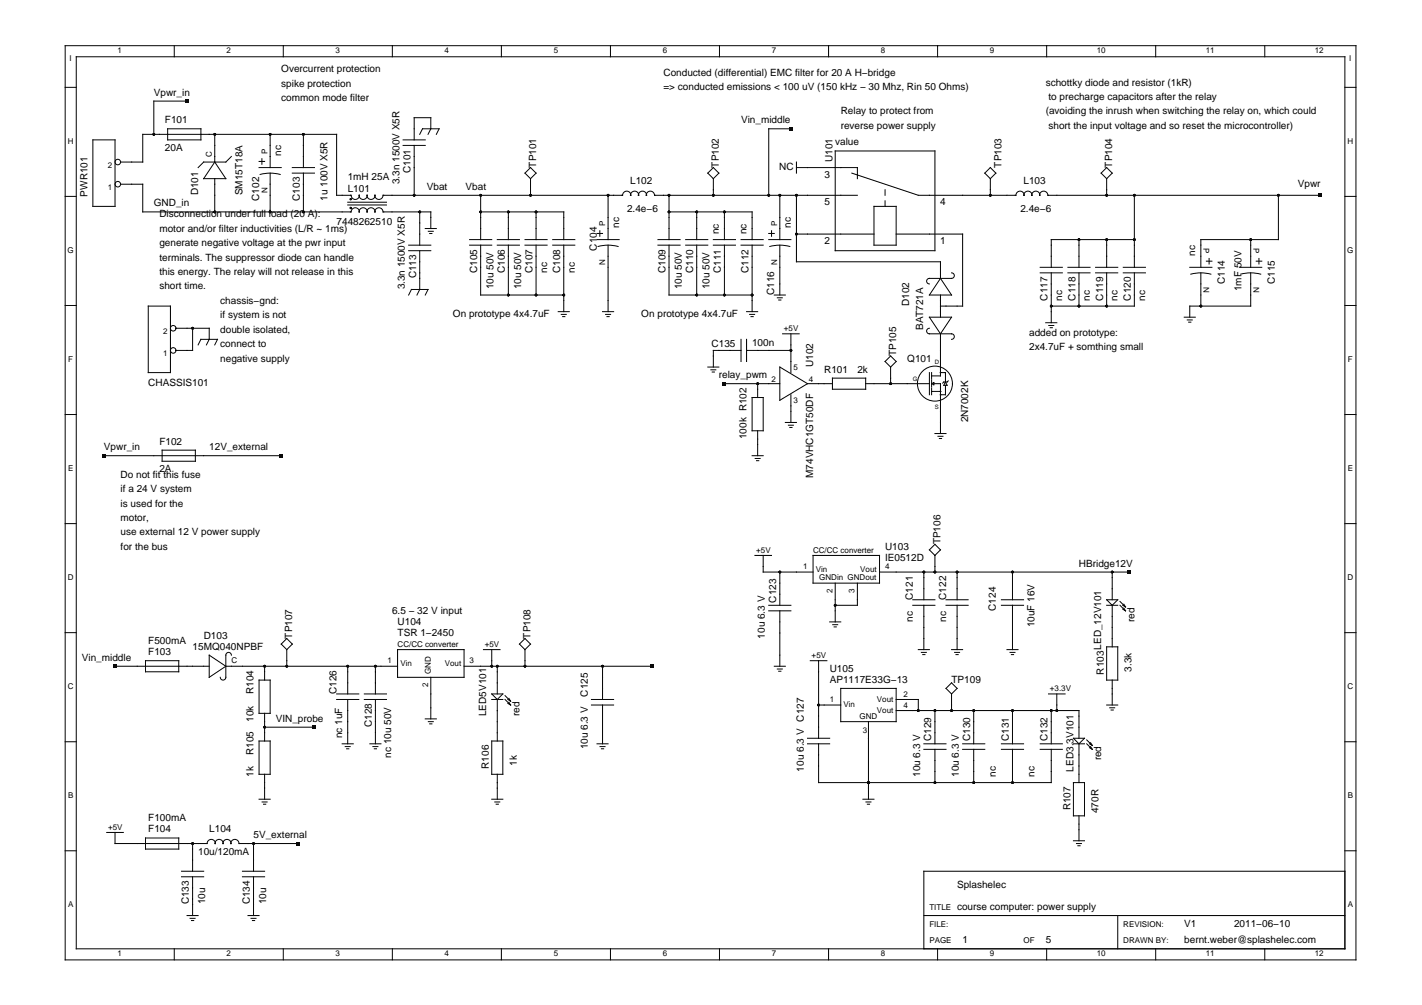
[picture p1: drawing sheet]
<svg xmlns="http://www.w3.org/2000/svg" width="297mm" height="210mm" viewBox="0 0 297 210" stroke-linecap="round" stroke-linejoin="round" font-family="sans-serif">
<g fill="none" stroke="#000" stroke-width=".21">
<path d="M13.6 9.5h269.6v191h-269.6zM13.6 18.2h2.3M15.9 11.9h265v186.3h-265zM36.4 9.5v2.4M59.2 9.5v2.4M82 9.5v2.4M104.7 9.5v2.4M127.5 9.5v2.4M150.3 9.5v2.4M173.1 9.5v2.4M195.9 9.5v2.4M218.6 9.5v2.4"/>
<path d="M241.4 9.5v2.4M264.2 9.5v2.4M280.9 18.2h2.3M19.4 29.2h4.6v13.9h-4.6zM25.2 33.8h4.6v-5.7h40.5v12.7h3a.85 .85 0 0 0 .9 .9 .85 .85 0 0 0 .8-1 .83 .83 0 0 0 .9 1 .83 .83 0 0 0 .8-1 .83 .83 0 0 0 .8 1 .83 .83 0 0 0 .8-1 .85 .85 0 0 0 .8 1 .85 .85 0 0 0 .9-.9h50.1a.85 .85 0 0 1 .8-.9 .85 .85 0 0 1 .8 .9 .83 .83 0 0 1 .9-.9 .83 .83 0 0 1 .8 .9 .83 .83 0 0 1 .8-.9 .83 .83 0 0 1 .8 .9 .85 .85 0 0 1 .8-.9 .85 .85 0 0 1 .9 .9h42.4M25.2 38.5h4.6v5.8h43.5a.85 .85 0 0 1 .9-.9 .85 .85 0 0 1 .8 .9 .83 .83 0 0 1 .9-.9 .83 .83 0 0 1 .8 .9 .83 .83 0 0 1 .8-.9 .83 .83 0 0 1 .8 .9 .85 .85 0 0 1 .8-.9 .85 .85 0 0 1 .9 .9h10v3.4M35 26.9h7v2.3h-7zM39.1 21.1h-7v7M44.9 33.8l2.3 3.5h-4.7zM44.9 28.1v5.7M44.9 37.3v7M48.3 32.7l-1.1 1.1h-4.7l-1.1 1.2"/>
<path d="M54.1 35h4.6M54.1 33.7h1.2M54.3 36.4a8.1 8.1 0 0 1 4.2 0M54.7 33.2v1.1M56.4 28.1v6.9M56.4 36.2v8.1M61.1 36.2h4.6M61.1 35h4.6M63.4 28.1v6.9M63.4 36.2v8.1M84.2 29.2h4.6M84.2 30.4h4.6"/>
<path d="M86.5 30.4v10.4M87.7 28.1l.6-1.2h3.4l-.6 1.2M89.4 28.1l.6-1.2v-2.3h-3.5v4.6M110.8 37.3v3.5M110.8 35l1.2 1.2-1.2 1.1-1.1-1.1zM147.8 36.2l1.2-1.2 1.2 1.2-1.2 1.1zM149 37.3v3.5M165.2 26.9h-4.6v13.9M166.4 35h12.7v2.3M166.4 33.8v2.4M174.5 31.5h20.8v20.9h-20.8zM177.9 36.2l13.9 4.6h20.4a.85 .85 0 0 1 .9-.9 .85 .85 0 0 1 .8 .9 .83 .83 0 0 1 .8-.9 .83 .83 0 0 1 .8 .9 .83 .83 0 0 1 .9-.9 .83 .83 0 0 1 .8 .9 .85 .85 0 0 1 .8-.9 .85 .85 0 0 1 .9 .9h56.8"/>
<path d="M184.9 39.6v1.2M206.9 37.3v3.5M206.9 35l1.1 1.2-1.1 1.1-1.2-1.1zM231.2 37.3v3.5M231.2 35l1.1 1.2-1.1 1.1-1.2-1.1zM13.6 41h2.3M72.6 42.8h8.1M72.6 42.2h8.1M85.4 51.2h4.6M85.4 52.4h4.6M87.7 44.3v6.9M87.7 52.4v8.1l-.6 1.1"/>
<path d="M88.8 47.7h2.3M89.5 48.3h1M89.8 48.8h.4M98.1 51.2h4.6M98.1 50h4.6M100.4 51.2v10.4h17.4M100.4 44.3h17.4v5.7M100.4 40.8v9.2M103.9 51.2h4.6M103.9 50h4.6M106.2 44.3v5.7M106.2 51.2v10.4"/>
<path d="M109.7 51.2h4.6M109.7 50h4.6M112 44.3v5.7M112 51.2v10.4M115.4 51.2h4.7M115.4 50h4.7M117.8 51.2v13.9M124.7 48.8h1.2M124.7 50h4.6M124.9 51.5a8.1 8.1 0 0 1 4.2 0M125.3 48.2v1.2M127 40.8v9.2"/>
<path d="M127 51.2v13.9M137.4 51.2h4.7M137.4 50h4.7M139.7 40.8v9.2M139.7 51.2v10.4h17.4M139.7 44.3h17.4v5.7M143.2 51.2h4.6M143.2 50h4.6M145.5 44.3v5.7M145.5 51.2v10.4M149 51.2h4.6M149 50h4.6"/>
<path d="M151.3 44.3v5.7M151.3 51.2v10.4M154.8 51.2h4.6M154.8 50h4.6M157.1 51.2v13.9M160.6 48.8h1.1M160.6 50h4.6M160.8 51.5a8.1 8.1 0 0 1 4.2 0M161.2 48.2v1.2M162.9 40.8v9.2M162.9 51.2v10.4M166.4 48.9h16.2"/>
<path d="M166.4 40.8v13.9h30.1v3.4M182.6 43.1h4.6v8.1h-4.6zM184.9 41.9v1.2M187.2 48.9h13.9v15h-4.6M196.5 58.1l2.3 3.5h-4.7zM198.8 57a.58 .58 0 0 1 .5 .6 .58 .58 0 0 1-.5 .5h-4.7a.58 .58 0 0 0-.5 .6 .58 .58 0 0 0 .5 .6M217.3 57h4.6M217.3 55.8h4.6M219.6 57v10.4M223.1 57h4.6M223.1 55.8h4.6M225.4 50v5.8"/>
<path d="M225.4 57v6.9M228.9 57h4.6M228.9 55.8h4.6M231.2 50v5.8M231.2 57v6.9M234.6 57h4.7M234.6 55.8h4.7M237 50h-17.4v5.8M237 40.8v15M237 57v6.9h-17.4M248.5 55.8h4.7M248.7 57.3a8.1 8.1 0 0 1 4.2 0"/>
<path d="M250.8 57v6.9M252 54.5h1.2M252.6 54v1.1M258.9 55.8h4.7M259.2 57.3a8.1 8.1 0 0 1 4.2 0M261.3 57v6.9h-12.8v2.3M261.3 50v5.8M262.4 54.5h1.2M263 54v1.1M267 40.8v9.2h-16.2v5.8M280.9 41h2.3M13.6 63.8h2.3"/>
<path d="M31 63.9h4.6v13.9h-4.6zM36.8 68.6h6.9v2.3l-.6 1.1M40.2 68.6v4.6h-3.4M41.4 72l.6-1.1h3.4l-.5 1.1M85.4 61.6l.5-1.1h3.5l-.6 1.1M116.6 65.1h2.3M117.2 65.7h1.1M117.5 66.1h.5M125.9 65.1h2.3M126.5 65.7h1M126.8 66.1h.5M147.8 76.7h2.4"/>
<path d="M148.5 77.2h1M148.8 77.7h.4M154.8 73.2h-5.8v3.5M154.8 70.9v4.6M156 65.1h2.3M156 73.2h9.2M156 70.9v4.6M156.6 65.7h1M156.9 66.1h.4M161.7 61.6h2.4M162.4 62.2h1M162.7 62.7h.4"/>
<path d="M162.9 76.7l5.8 3.4-5.8 3.5zM163.5 69.7h3.4M165.2 69.7v8.1M173.9 79h6.9v2.3h-6.9zM186 76.7v3.4M186 74.3l1.2 1.2-1.2 1.2-1.1-1.2zM194.1 68.6a.58 .58 0 0 0-.5 .5 .58 .58 0 0 0 .5 .6h4.7a.58 .58 0 0 1 .5 .6 .58 .58 0 0 1-.5 .6M194.1 66.2h4.7l-2.3 3.5zM194.1 77.8v4.6M194.6 77.8v1.4M194.6 79.4v1.4M196.5 61.6v4.6"/>
<path d="M196.5 69.7v8.8h-1.9M196.5 77.8h1v2M197.5 79.8l.3 .7h-.7zM198.1 79.6l-.3 .2h-.7l-.2 .2M218.4 67.4h2.4M219.1 68h1M219.4 68.4h.4M247.4 66.2h2.3M248 66.8h1M248.3 67.3h.5M280.9 63.8h2.3M13.6 86.6h2.3"/>
<path d="M21.7 95.2h37M33.9 94h6.9v2.3h-6.9zM151.3 80.1h11.6M157.1 83h2.3v7h-2.3zM157.1 95.2h2.3M157.7 95.8h1.1M158 96.2h.5M158.3 80.1v2.9M158.3 90v5.2M164.1 88.2h2.3M164.7 88.8h1M165 89.3h.4"/>
<path d="M165.2 82.4v5.8M168.7 80.1h5.2M180.8 80.1h13.3M194.6 81.1v1.3M194.6 81.8h1.9M194.6 80.1l.5-.2v.5zM195.1 80.1h1.4v10.4M195.3 90.5h2.3M195.9 91.1h1.1M196.2 91.6h.5M197.5 80.5v1.9h-1M280.9 86.6h2.3"/>
<path d="M13.6 109.4h2.3M157.7 116h3.5M159.4 116v3.5h10.4M162.9 119.5v6.9M169.8 116h13.9v5.8h-13.9zM183.7 119.5h52.1M193 119.5v5.8M195.3 116v3.5M195.3 113.7l1.2 1.1-1.2 1.2-1.2-1.2zM199.9 119.5v5.8M211.5 119.5v5.8M232.3 119.5v5.8"/>
<path d="M280.9 109.4h2.3M13.6 132.1h2.3M24 139.2h19.7M30.4 138h6.9v2.3h-6.9zM43.7 136.8l3.5 2.4-3.5 2.3zM47.2 139.2h35.8M48.3 136.8a.58 .58 0 0 0-.5-.5 .58 .58 0 0 0-.6 .5v4.7a.58 .58 0 0 1-.6 .5 .58 .58 0 0 1-.6-.5M55.3 139.2v2.8M59.9 135.7v3.5M59.9 133.4l1.2 1.1-1.2 1.2-1.2-1.2zM72.6 139.2v5.7M78.4 139.2v5.7"/>
<path d="M83 135.7h13.9v5.8h-13.9zM96.9 139.2h39.4M101 135.7h3.5M102.7 135.7v3.5M103.9 139.2v5.7M108.5 134.5l1.2-1.1 1.1 1.1-1.1 1.2zM109.7 135.7v3.5M125.9 139.2v6.9M160.6 126.4h4.6M160.6 127.6h4.6M161.7 139.2h2.4M162.4 139.7h1"/>
<path d="M162.9 127.6v11.6M169.3 138h3.4M171 138v16.2M173.3 129.9h2.3M173.9 130.5h1.1M174.2 130.9h.5M174.5 121.8v8.1M179.1 121.8v4.6h-4.6M190.7 126.4h4.6M190.7 125.3h4.6M191.8 135.7h2.3M192.5 136.3h1"/>
<path d="M192.7 136.7h.5M193 126.4v9.3M197.6 126.4h4.6M197.6 125.3h4.6M198.8 135.7h2.3M199.4 136.3h1M199.7 136.7h.5M199.9 126.4v9.3M209.2 126.4h4.6M209.2 125.3h4.6M210.3 135.7h2.4M211 136.3h1"/>
<path d="M211.3 136.7h.4M211.5 126.4v9.3M231.2 135.1h2.3v6.9h-2.3zM231.2 126.4h2.3M231.2 125.3h2.3l-1.2 1.1zM232.3 126.4v8.7M233.9 125.6l1.2 1.2M233.9 126.4l1.2 1.2M234.5 126.4l.6 .4M234.5 127.2l.6 .4M234.8 126.2l.3 .6M234.8 127l.3 .6"/>
<path d="M280.9 132.1h2.3M13.6 154.9h2.3M54.1 154.8h2.3v6.9h-2.3zM54.1 142h2.3v7h-2.3zM55.3 149v5.8M55.3 151.9h10.4M70.3 144.9h4.6M70.3 146.1h4.6M71.5 155.4h2.3M72.1 155.9h1.1M72.4 156.4h.5M72.6 146.1v9.3"/>
<path d="M76.1 144.9h4.6M76.1 146.1h4.6M77.3 155.4h2.3M77.9 155.9h1M78.2 156.4h.4M78.4 146.1v9.3M88.8 150.1h2.3M89.5 150.7h1M89.8 151.2h.4M90 141.5v8.6M102.7 154.8h2.3v6.9h-2.3zM102.7 144.9h2.3l-1.1 1.2z"/>
<path d="M102.7 146.1h2.3M103.9 146.1v8.7M105.5 145.3l1.2 1.1M105.5 146.1l1.2 1.2M106.1 146.1l.6 .3M106.1 146.9l.6 .4M106.3 145.9l.4 .5M106.3 146.7l.4 .6M123.5 146.1h4.7M123.5 147.3h4.7M124.7 155.4h2.3M125.3 155.9h1.1"/>
<path d="M125.6 156.4h.5M125.9 147.3v8.1M162.7 140.2h.4M168.7 155.4h4.6M168.7 154.2h4.6M171 155.4v8.1h48.6v-7M171 147.3h4.6M175.6 143.8h11.6v6.9h-11.6zM181.4 150.7v16.2M187.2 148.4h38.2v5.8M187.2 146.1h4.6v2.3M193 155.4h4.6"/>
<path d="M193 156.5h4.6M195.3 148.4v7M195.3 156.5v7M197.6 143.8l1.2-1.2 1.1 1.2-1.1 1.1zM198.8 144.9v3.5M201.1 155.4h4.6M201.1 156.5h4.6M203.4 148.4v7M203.4 156.5v7M209.2 155.4h4.6M209.2 156.5h4.6M211.5 148.4v7"/>
<path d="M211.5 156.5v7M217.3 155.4h4.6M217.3 156.5h4.6M219 144.9h3.5M219.6 148.4v7M220.8 144.9v3.5M224.2 155.4h2.3M224.2 154.2h2.3l-1.1 1.2zM225.4 155.4v8.1M227 154.5l1.2 1.2M227 155.4l1.2 1.1M227.6 155.4l.6 .3"/>
<path d="M227.6 156.2l.6 .3M227.8 155.1l.4 .6M227.8 155.9l.4 .6M231.2 147.3h2.3M231.8 147.8h1M232.1 148.3h.5M232.3 142v5.3M280.9 154.9h2.3M13.6 177.7h2.3M22.3 173.9h3.5M24 173.9v2.3h19.3a.85 .85 0 0 1 .8-.9 .85 .85 0 0 1 .9 .9 .83 .83 0 0 1 .8-.9 .83 .83 0 0 1 .8 .9 .83 .83 0 0 1 .8-.9 .83 .83 0 0 1 .8 .9 .85 .85 0 0 1 .9-.9 .85 .85 0 0 1 .8 .9h12.3M30.4 175h6.9v2.3h-6.9z"/>
<path d="M40.2 176.2v5.8M53 176.2v5.8M54.1 166.9h2.3M54.8 167.5h1M55 168h.5M55.3 161.7v5.2M102.7 166.9h2.3M103.4 167.5h1M103.6 168h.5M103.9 161.7v5.2M180.3 166.9h2.3M180.9 167.5h1"/>
<path d="M181.2 168h.4M224.2 163.5h2.3v6.9h-2.3zM224.2 175.6h2.3M224.9 176.2h1M225.2 176.6h.4M225.4 170.4v5.2M280.9 177.7h2.3M36.4 198.2v2.3M37.9 182h4.6M37.9 183.1h4.6M39.1 191.2h2.3M39.7 191.8h1.1"/>
<path d="M40 192.3h.5M40.2 183.1v8.1M50.6 182h4.7M50.6 183.1h4.7M51.8 191.2h2.3M52.4 191.8h1.1M52.7 192.3h.5M53 183.1v8.1M59.2 198.2v2.3M82 198.2v2.3M104.7 198.2v2.3M127.5 198.2v2.3"/>
<path d="M150.3 198.2v2.3M173.1 198.2v2.3M193 191.2h87.9M195.9 198.2v2.3M218.6 198.2v2.3M233.5 191.2v7M241.4 198.2v2.3M264.2 198.2v2.3M280.9 182h-87.9v16.2"/>
<circle cx="24.6" cy="33.8" r=".58"/>
<circle cx="24.6" cy="38.5" r=".58"/>
<circle cx="73.2" cy="41.6" r=".15"/>
<circle cx="73.2" cy="43.4" r=".15"/>
<circle cx="36.2" cy="73.2" r=".58"/>
<circle cx="36.2" cy="68.6" r=".58"/>
<circle cx="196.5" cy="77.8" r=".06"/>
<circle cx="195.3" cy="80.1" r="3.7"/>
<circle cx="196.5" cy="82.4" r=".06"/>
<circle cx="196.5" cy="81.8" r=".06"/>
</g>
<g fill="#000">
<path d="M38.7 20.8h.7v.7h-.7zM164.9 26.6h.7v.6h-.7zM275.4 40.4h.7v.7h-.7zM151 79.8h.7v.7h-.7zM21.4 94.8h.7v.7h-.7zM58.4 94.8h.7v.7h-.7zM235.5 119.1h.6v.7h-.6zM23.7 138.8h.7v.7h-.7zM135.9 138.8h.7v.7h-.7zM65.3 151.5h.7v.7h-.7zM61.9 175.8h.7v.7h-.7z"/>
<circle cx="32.1" cy="28.1" r=".29"/>
<circle cx="44.9" cy="28.1" r=".29"/>
<circle cx="56.4" cy="28.1" r=".29"/>
<circle cx="63.4" cy="28.1" r=".29"/>
<circle cx="44.9" cy="44.3" r=".29"/>
<circle cx="56.4" cy="44.3" r=".29"/>
<circle cx="63.4" cy="44.3" r=".29"/>
<circle cx="73.2" cy="41.6" r=".15"/>
<circle cx="73.2" cy="43.4" r=".15"/>
<circle cx="86.5" cy="40.8" r=".29"/>
<circle cx="87.7" cy="44.3" r=".29"/>
<circle cx="100.4" cy="40.8" r=".29"/>
<circle cx="100.4" cy="44.3" r=".29"/>
<circle cx="106.2" cy="44.3" r=".29"/>
<circle cx="110.8" cy="40.8" r=".29"/>
<circle cx="112" cy="44.3" r=".29"/>
<circle cx="127" cy="40.8" r=".29"/>
<circle cx="139.7" cy="40.8" r=".29"/>
<circle cx="139.7" cy="44.3" r=".29"/>
<circle cx="145.5" cy="44.3" r=".29"/>
<circle cx="149" cy="40.8" r=".29"/>
<circle cx="151.3" cy="44.3" r=".29"/>
<circle cx="160.6" cy="40.8" r=".29"/>
<circle cx="162.9" cy="40.8" r=".29"/>
<circle cx="166.4" cy="40.8" r=".29"/>
<circle cx="166.4" cy="48.9" r=".29"/>
<circle cx="206.9" cy="40.8" r=".29"/>
<circle cx="225.4" cy="50" r=".29"/>
<circle cx="231.2" cy="40.8" r=".29"/>
<circle cx="231.2" cy="50" r=".29"/>
<circle cx="237" cy="40.8" r=".29"/>
<circle cx="237" cy="50" r=".29"/>
<circle cx="261.3" cy="50" r=".29"/>
<circle cx="267" cy="40.8" r=".29"/>
<circle cx="40.2" cy="68.6" r=".29"/>
<circle cx="106.2" cy="61.6" r=".29"/>
<circle cx="112" cy="61.6" r=".29"/>
<circle cx="117.8" cy="61.6" r=".29"/>
<circle cx="145.5" cy="61.6" r=".29"/>
<circle cx="151.3" cy="61.6" r=".29"/>
<circle cx="157.1" cy="61.6" r=".29"/>
<circle cx="165.2" cy="73.2" r=".29"/>
<circle cx="196.5" cy="77.8" r=".06"/>
<circle cx="219.6" cy="63.9" r=".29"/>
<circle cx="225.4" cy="63.9" r=".29"/>
<circle cx="231.2" cy="63.9" r=".29"/>
<circle cx="250.8" cy="63.9" r=".29"/>
<circle cx="158.3" cy="80.1" r=".29"/>
<circle cx="186" cy="80.1" r=".29"/>
<circle cx="196.5" cy="82.4" r=".06"/>
<circle cx="196.5" cy="81.8" r=".06"/>
<circle cx="162.9" cy="119.5" r=".29"/>
<circle cx="193" cy="119.5" r=".29"/>
<circle cx="195.3" cy="119.5" r=".29"/>
<circle cx="199.9" cy="119.5" r=".29"/>
<circle cx="211.5" cy="119.5" r=".29"/>
<circle cx="232.3" cy="119.5" r=".29"/>
<circle cx="55.3" cy="139.2" r=".29"/>
<circle cx="59.9" cy="139.2" r=".29"/>
<circle cx="72.6" cy="139.2" r=".29"/>
<circle cx="78.4" cy="139.2" r=".29"/>
<circle cx="102.7" cy="139.2" r=".29"/>
<circle cx="103.9" cy="139.2" r=".29"/>
<circle cx="109.7" cy="139.2" r=".29"/>
<circle cx="125.9" cy="139.2" r=".29"/>
<circle cx="174.5" cy="126.4" r=".29"/>
<circle cx="55.3" cy="151.9" r=".29"/>
<circle cx="171" cy="147.3" r=".29"/>
<circle cx="191.8" cy="148.4" r=".29"/>
<circle cx="195.3" cy="148.4" r=".29"/>
<circle cx="198.8" cy="148.4" r=".29"/>
<circle cx="203.4" cy="148.4" r=".29"/>
<circle cx="211.5" cy="148.4" r=".29"/>
<circle cx="219.6" cy="148.4" r=".29"/>
<circle cx="220.8" cy="148.4" r=".29"/>
<circle cx="40.2" cy="176.2" r=".29"/>
<circle cx="53" cy="176.2" r=".29"/>
<circle cx="181.4" cy="163.5" r=".29"/>
<circle cx="195.3" cy="163.5" r=".29"/>
<circle cx="203.4" cy="163.5" r=".29"/>
<circle cx="211.5" cy="163.5" r=".29"/>
</g>
<g font-size="2.1">
<text x="58.7" y="15.1">Overcurrent protection</text>
<text x="138.6" y="15.8">Conducted (differential) EMC filter for 20 A H−bridge</text>
<text x="218.4" y="17.9">schottky diode and resistor (1kR)</text>
<text x="32.1" y="20">Vpwr_in</text>
<text x="58.7" y="18.1">spike protection</text>
<text x="58.7" y="21.1">common mode filter</text>
<text x="138.6" y="18.8">=&gt; conducted emissions &lt; 100 uV (150 kHz − 30 Mhz, Rin 50 Ohms)</text>
<text x="175.6" y="23.9">Relay to protect from</text>
<text x="218.4" y="23.9">(avoiding the inrush when switching the relay on, which could</text>
<text x="219" y="20.9">to precharge capacitors after the relay</text>
<text x="34.4" y="25.7">F101</text>
<text x="154.8" y="25.7">Vin_middle</text>
<text x="175.6" y="26.9">reverse power supply</text>
<text x="219" y="26.9">short the input voltage and so reset the microcontroller)</text>
<text x="34.4" y="31.5">20A</text>
<text x="58.7" y="32.6" transform="rotate(-90 58.7 32.6)">nc</text>
<text x="112" y="35" transform="rotate(-90 112 35)">TP101</text>
<text x="150.2" y="35" transform="rotate(-90 150.2 35)">TP102</text>
<text x="162.8" y="35.6">NC</text>
<text x="173.9" y="33.8" transform="rotate(-90 173.9 33.8)">U101</text>
<text x="174.5" y="30.4">value</text>
<text x="209.2" y="35" transform="rotate(-90 209.2 35)">TP103</text>
<text x="232.3" y="35" transform="rotate(-90 232.3 35)">TP104</text>
<text x="18.2" y="41" transform="rotate(-90 18.2 41)">PWR101</text>
<text x="41.4" y="40.8" transform="rotate(-90 41.4 40.8)">D101</text>
<text x="50.6" y="40.8" transform="rotate(-90 50.6 40.8)">SM15T18A</text>
<text x="54.1" y="41.9" transform="rotate(-90 54.1 41.9)">C102</text>
<text x="62.6" y="41.9" transform="rotate(-90 62.6 41.9)">C103</text>
<text x="68.4" y="41.9" transform="rotate(-90 68.4 41.9)">1u 100V X5R</text>
<text x="72.6" y="40">L101</text>
<text x="72.6" y="37.7">1mH 25A</text>
<text x="83.4" y="38.5" transform="rotate(-90 83.4 38.5)">3.3n 1500V X5R</text>
<text x="85.8" y="36.2" transform="rotate(-90 85.8 36.2)">C101</text>
<text x="89.2" y="39.6">Vbat</text>
<text x="97.3" y="39.6">Vbat</text>
<text x="131.6" y="38.5">L102</text>
<text x="172.2" y="37.1">3</text>
<text x="213.8" y="38.5">L103</text>
<text x="271.1" y="39.1">Vpwr</text>
<text x="32.1" y="43.1">GND_in</text>
<text x="33.3" y="45.4">Disconnection under full load (20 A):</text>
<text x="70.3" y="46.9">7448262510</text>
<text x="129.3" y="47.6" transform="rotate(-90 129.3 47.6)">nc</text>
<text x="131" y="44.3">2.4e−6</text>
<text x="165.2" y="47.6" transform="rotate(-90 165.2 47.6)">nc</text>
<text x="172.2" y="42.9">5</text>
<text x="196.4" y="42.9">4</text>
<text x="213.1" y="44.3">2.4e−6</text>
<text x="33.3" y="48.4">motor and/or filter inductivities (L/R ~ 1ms)</text>
<text x="33.3" y="51.4">generate negative voltage at the pwr input</text>
<text x="124.7" y="52.4" transform="rotate(-90 124.7 52.4)">C104</text>
<text x="150.1" y="48.9" transform="rotate(-90 150.1 48.9)">nc</text>
<text x="155.9" y="48.9" transform="rotate(-90 155.9 48.9)">nc</text>
<text x="172.2" y="51">2</text>
<text x="196.4" y="51">1</text>
<text x="249.7" y="53.4" transform="rotate(-90 249.7 53.4)">nc</text>
<text x="33.3" y="54.4">terminals. The suppressor diode can handle</text>
<text x="33.3" y="57.5">this energy. The relay will not release in this</text>
<text x="86.9" y="58.1" transform="rotate(-90 86.9 58.1)">C113</text>
<text x="99.6" y="57" transform="rotate(-90 99.6 57)">C105</text>
<text x="105.4" y="57" transform="rotate(-90 105.4 57)">C106</text>
<text x="111.2" y="57" transform="rotate(-90 111.2 57)">C107</text>
<text x="114.3" y="57" transform="rotate(-90 114.3 57)">nc</text>
<text x="117" y="57" transform="rotate(-90 117 57)">C108</text>
<text x="120.1" y="57" transform="rotate(-90 120.1 57)">nc</text>
<text x="139" y="57" transform="rotate(-90 139 57)">C109</text>
<text x="144.8" y="57" transform="rotate(-90 144.8 57)">C110</text>
<text x="150.6" y="57" transform="rotate(-90 150.6 57)">C111</text>
<text x="156.4" y="57" transform="rotate(-90 156.4 57)">C112</text>
<text x="255.9" y="59.3" transform="rotate(-90 255.9 59.3)">C114</text>
<text x="266.3" y="59.3" transform="rotate(-90 266.3 59.3)">C115</text>
<text x="33.3" y="60.5">short time.</text>
<text x="46" y="63.5">chassis−gnd:</text>
<text x="84.6" y="60.5" transform="rotate(-90 84.6 60.5)">3.3n 1500V X5R</text>
<text x="103.1" y="60.5" transform="rotate(-90 103.1 60.5)">10u 50V</text>
<text x="108.9" y="60.5" transform="rotate(-90 108.9 60.5)">10u 50V</text>
<text x="142.4" y="60.5" transform="rotate(-90 142.4 60.5)">10u 50V</text>
<text x="148.2" y="60.5" transform="rotate(-90 148.2 60.5)">10u 50V</text>
<text x="161.7" y="61.6" transform="rotate(-90 161.7 61.6)">C116</text>
<text x="189.9" y="63.9" transform="rotate(-90 189.9 63.9)">D102</text>
<text x="218.8" y="62.8" transform="rotate(-90 218.8 62.8)">C117</text>
<text x="221.9" y="62.8" transform="rotate(-90 221.9 62.8)">nc</text>
<text x="224.6" y="62.8" transform="rotate(-90 224.6 62.8)">C118</text>
<text x="227.7" y="62.8" transform="rotate(-90 227.7 62.8)">nc</text>
<text x="230.4" y="62.8" transform="rotate(-90 230.4 62.8)">C119</text>
<text x="233.5" y="62.8" transform="rotate(-90 233.5 62.8)">nc</text>
<text x="236.2" y="62.8" transform="rotate(-90 236.2 62.8)">C120</text>
<text x="239.2" y="62.8" transform="rotate(-90 239.2 62.8)">nc</text>
<text x="259.3" y="60.8" transform="rotate(-90 259.3 60.8)">1mF 50V</text>
<text x="46" y="66.5">if system is not</text>
<text x="46" y="69.5">double isolated,</text>
<text x="94.6" y="66.2">On prototype 4x4.7uF</text>
<text x="134" y="66.2">On prototype 4x4.7uF</text>
<text x="192.8" y="68.9" transform="rotate(-90 192.8 68.9)">BAT721A</text>
<text x="215" y="70.2">added on prototype:</text>
<text x="46" y="72.5">connect to</text>
<text x="46" y="75.5">negative supply</text>
<text x="148.6" y="72.4">C135</text>
<text x="157.1" y="72.4">100n</text>
<text x="169.8" y="76.7" transform="rotate(-90 169.8 76.7)">U102</text>
<text x="172.2" y="77.8">R101</text>
<text x="179.1" y="77.8">2k</text>
<text x="187.2" y="74.3" transform="rotate(-90 187.2 74.3)">TP105</text>
<text x="189.5" y="75.5">Q101</text>
<text x="215" y="73.2">2x4.7uF + somthing small</text>
<text x="31" y="80.5">CHASSIS101</text>
<text x="150.2" y="79">relay_pwm</text>
<text x="202.2" y="88.2" transform="rotate(-90 202.2 88.2)">2N7002K</text>
<text x="21.7" y="94">Vpwr_in</text>
<text x="33.3" y="92.9">F102</text>
<text x="43.7" y="94">12V_external</text>
<text x="156" y="91.7" transform="rotate(-90 156 91.7)">100k R102</text>
<text x="25.2" y="99.8">Do not fit this fuse</text>
<text x="33.3" y="98.6">2A</text>
<text x="169.8" y="99.8" transform="rotate(-90 169.8 99.8)">M74VHC1GT50DF</text>
<text x="25.2" y="102.8">if a 24 V system</text>
<text x="25.2" y="105.8">is used for the</text>
<text x="25.2" y="108.8">motor,</text>
<text x="25.2" y="111.8">use external 12 V power supply</text>
<text x="196.5" y="113.7" transform="rotate(-90 196.5 113.7)">TP106</text>
<text x="25.2" y="114.8">for the bus</text>
<text x="184.9" y="114.8">U103</text>
<text x="184.9" y="117.2">IE0512D</text>
<text x="225.4" y="118.3">HBridge12V</text>
<text x="162.1" y="125.8" transform="rotate(-90 162.1 125.8)">C123</text>
<text x="190.7" y="125.3" transform="rotate(-90 190.7 125.3)">C121</text>
<text x="197.6" y="125.3" transform="rotate(-90 197.6 125.3)">C122</text>
<text x="81.9" y="128.2">6.5 − 32 V input</text>
<text x="83" y="130.5">U104</text>
<text x="190.7" y="129.9" transform="rotate(-90 190.7 129.9)">nc</text>
<text x="197.6" y="129.9" transform="rotate(-90 197.6 129.9)">nc</text>
<text x="208" y="127.6" transform="rotate(-90 208 127.6)">C124</text>
<text x="216.1" y="131" transform="rotate(-90 216.1 131)">10uF 16V</text>
<text x="237" y="129.9" transform="rotate(-90 237 129.9)">red</text>
<text x="17.1" y="138">Vin_middle</text>
<text x="31" y="136.8">F103</text>
<text x="31" y="134.5">F500mA</text>
<text x="40.2" y="135.7">15MQ040NPBF</text>
<text x="42.5" y="133.4">D103</text>
<text x="61.1" y="133.4" transform="rotate(-90 61.1 133.4)">TP107</text>
<text x="83" y="132.8">TSR 1−2450</text>
<text x="110.8" y="133.4" transform="rotate(-90 110.8 133.4)">TP108</text>
<text x="159.8" y="133.4" transform="rotate(-90 159.8 133.4)">10u 6.3 V</text>
<text x="230" y="135.7" transform="rotate(-90 230 135.7)">LED_12V101</text>
<text x="173.3" y="140.3">U105</text>
<text x="173.3" y="142.6">AP1117E33G−13</text>
<text x="198.8" y="142.6">TP109</text>
<text x="230.6" y="140.9" transform="rotate(-90 230.6 140.9)">R103</text>
<text x="236.4" y="140.3" transform="rotate(-90 236.4 140.3)">3.3k</text>
<text x="53" y="144.9" transform="rotate(-90 53 144.9)">R104</text>
<text x="70.3" y="144.9" transform="rotate(-90 70.3 144.9)">C126</text>
<text x="101.6" y="149.6" transform="rotate(-90 101.6 149.6)">LED5V101</text>
<text x="108.5" y="149.6" transform="rotate(-90 108.5 149.6)">red</text>
<text x="122.8" y="145.5" transform="rotate(-90 122.8 145.5)">C125</text>
<text x="53" y="150.7" transform="rotate(-90 53 150.7)">10k</text>
<text x="57.6" y="150.7">VIN_probe</text>
<text x="71.5" y="154.2" transform="rotate(-90 71.5 154.2)">nc 1uF</text>
<text x="77.7" y="151.9" transform="rotate(-90 77.7 151.9)">C128</text>
<text x="167.9" y="150.7" transform="rotate(-90 167.9 150.7)">C127</text>
<text x="194.5" y="154.8" transform="rotate(-90 194.5 154.8)">C129</text>
<text x="202.6" y="154.8" transform="rotate(-90 202.6 154.8)">C130</text>
<text x="210.7" y="154.8" transform="rotate(-90 210.7 154.8)">C131</text>
<text x="218.8" y="154.8" transform="rotate(-90 218.8 154.8)">C132</text>
<text x="53" y="157.7" transform="rotate(-90 53 157.7)">R105</text>
<text x="81.7" y="158.2" transform="rotate(-90 81.7 158.2)">nc 10u 50V</text>
<text x="102.1" y="160.6" transform="rotate(-90 102.1 160.6)">R106</text>
<text x="107.9" y="160" transform="rotate(-90 107.9 160)">1k</text>
<text x="122.8" y="156.5" transform="rotate(-90 122.8 156.5)">10u 6.3 V</text>
<text x="167.9" y="161.1" transform="rotate(-90 167.9 161.1)">10u 6.3 V</text>
<text x="224.2" y="161.1" transform="rotate(-90 224.2 161.1)">LED3.3V101</text>
<text x="230" y="158.8" transform="rotate(-90 230 158.8)">red</text>
<text x="53" y="162.3" transform="rotate(-90 53 162.3)">1k</text>
<text x="192.2" y="162.3" transform="rotate(-90 192.2 162.3)">10u 6.3 V</text>
<text x="200.3" y="162.3" transform="rotate(-90 200.3 162.3)">10u 6.3 V</text>
<text x="208" y="162.3" transform="rotate(-90 208 162.3)">nc</text>
<text x="216.1" y="162.3" transform="rotate(-90 216.1 162.3)">nc</text>
<text x="31" y="173.9">F104</text>
<text x="31" y="171.6">F100mA</text>
<text x="43.7" y="173.9">L104</text>
<text x="223.6" y="169.2" transform="rotate(-90 223.6 169.2)">R107</text>
<text x="229.4" y="169.8" transform="rotate(-90 229.4 169.8)">470R</text>
<text x="41.4" y="178.5">10u/120mA</text>
<text x="53" y="175">5V_external</text>
<text x="199.9" y="185.4">Splashelec</text>
<text x="39.5" y="188.9" transform="rotate(-90 39.5 188.9)">C133</text>
<text x="42.9" y="188.9" transform="rotate(-90 42.9 188.9)">10u</text>
<text x="52.2" y="188.9" transform="rotate(-90 52.2 188.9)">C134</text>
<text x="55.6" y="188.9" transform="rotate(-90 55.6 188.9)">10u</text>
<text x="199.9" y="190.1">course computer: power supply</text>
<text x="201.1" y="197">1</text>
<text x="218.4" y="197">5</text>
<text x="247.4" y="197">bernt.weber@splashelec.com</text>
<text x="247.4" y="193.5">V1</text>
<text x="257.8" y="193.5">2011−06−10</text>
</g>
<g font-size="1.7">
<text x="24.5" y="11.1">1</text>
<text x="47.3" y="11.1">2</text>
<text x="70.1" y="11.1">3</text>
<text x="92.9" y="11.1">4</text>
<text x="115.7" y="11.1">5</text>
<text x="138.4" y="11.1">6</text>
<text x="161.2" y="11.1">7</text>
<text x="184" y="11.1">8</text>
<text x="206.8" y="11.1">9</text>
<text x="229.1" y="11.1">10</text>
<text x="251.9" y="11.1">11</text>
<text x="274.7" y="11.1">12</text>
<text x="14.5" y="12.7">I</text>
<text x="281.9" y="12.7">I</text>
<text x="14.2" y="30.1">H</text>
<text x="22.5" y="35">2</text>
<text x="44.3" y="32.7" transform="rotate(-90 44.3 32.7)">C</text>
<text x="55.9" y="32.1" transform="rotate(-90 55.9 32.1)">P</text>
<text x="281.5" y="30.1">H</text>
<text x="22.5" y="39.7">1</text>
<text x="55.9" y="40.3" transform="rotate(-90 55.9 40.3)">N</text>
<text x="126.4" y="47.2" transform="rotate(-90 126.4 47.2)">P</text>
<text x="162.3" y="47.2" transform="rotate(-90 162.3 47.2)">P</text>
<text x="14.1" y="52.9">G</text>
<text x="251.4" y="51.8" transform="rotate(90 251.4 51.8)">P</text>
<text x="261.8" y="51.8" transform="rotate(90 261.8 51.8)">P</text>
<text x="281.4" y="52.9">G</text>
<text x="126.4" y="55.3" transform="rotate(-90 126.4 55.3)">N</text>
<text x="162.3" y="55.3" transform="rotate(-90 162.3 55.3)">N</text>
<text x="251.4" y="59.9" transform="rotate(90 251.4 59.9)">N</text>
<text x="261.8" y="59.9" transform="rotate(90 261.8 59.9)">N</text>
<text x="34.1" y="69.7">2</text>
<text x="163.8" y="69.1">+5V</text>
<text x="14.3" y="75.6">F</text>
<text x="34.1" y="74.4">1</text>
<text x="165.8" y="77.2">5</text>
<text x="281.6" y="75.6">F</text>
<text x="161.2" y="79.8">2</text>
<text x="169" y="79.8">4</text>
<text x="165.8" y="84.2">3</text>
<text x="14.2" y="98.4">E</text>
<text x="281.5" y="98.4">E</text>
<text x="158" y="115.4">+5V</text>
<text x="167.8" y="118.9">1</text>
<text x="169.8" y="115.4">CC/CC converter</text>
<text x="170.4" y="119.5">Vin</text>
<text x="179.7" y="119.5">Vout</text>
<text x="184.9" y="118.9">4</text>
<text x="14.2" y="121.2">D</text>
<text x="171.1" y="121.1">GNDin GNDout</text>
<text x="173.9" y="123.8" transform="rotate(-90 173.9 123.8)">2</text>
<text x="178.5" y="123.8" transform="rotate(-90 178.5 123.8)">3</text>
<text x="281.5" y="121.2">D</text>
<text x="83" y="135.1">CC/CC converter</text>
<text x="101.3" y="135.1">+5V</text>
<text x="169.5" y="137.4">+5V</text>
<text x="14.2" y="144">C</text>
<text x="48.3" y="138.6">C</text>
<text x="81" y="138.6">1</text>
<text x="83.6" y="139.2">Vin</text>
<text x="89.4" y="143.5" transform="rotate(-90 89.4 143.5)">2</text>
<text x="90" y="140.8" transform="rotate(-90 90 140.8)">GND</text>
<text x="92.9" y="139.2">Vout</text>
<text x="98.1" y="138.6">3</text>
<text x="281.5" y="144">C</text>
<text x="173.3" y="146.7">1</text>
<text x="176.2" y="147.7">Vin</text>
<text x="183.2" y="148.8">Vout</text>
<text x="183.2" y="146.5">Vout</text>
<text x="188.7" y="147.8">4</text>
<text x="188.7" y="145.5">2</text>
<text x="219.3" y="144.4">+3.3V</text>
<text x="179.6" y="150.1">GND</text>
<text x="180.3" y="153">3</text>
<text x="14.2" y="166.7">B</text>
<text x="281.5" y="166.7">B</text>
<text x="22.6" y="173.3">+5V</text>
<text x="14.2" y="189.5">A</text>
<text x="194.1" y="190.1">TITLE</text>
<text x="281.5" y="189.5">A</text>
<text x="194.1" y="193.5">FILE:</text>
<text x="194.1" y="197">PAGE</text>
<text x="213.8" y="197">OF</text>
<text x="234.6" y="193.5">REVISION:</text>
<text x="234.6" y="197">DRAWN BY:</text>
<text x="24.5" y="199.7">1</text>
<text x="47.3" y="199.7">2</text>
<text x="70.1" y="199.7">3</text>
<text x="92.9" y="199.7">4</text>
<text x="115.7" y="199.7">5</text>
<text x="138.4" y="199.7">6</text>
<text x="161.2" y="199.7">7</text>
<text x="184" y="199.7">8</text>
<text x="206.8" y="199.7">9</text>
<text x="229.1" y="199.7">10</text>
<text x="251.9" y="199.7">11</text>
<text x="274.7" y="199.7">12</text>
</g>
<g font-size="1.3">
<text x="195.3" y="76.1">D</text>
<text x="190.7" y="79.6">G</text>
<text x="195.3" y="85.3">S</text>
</g>
</svg>
